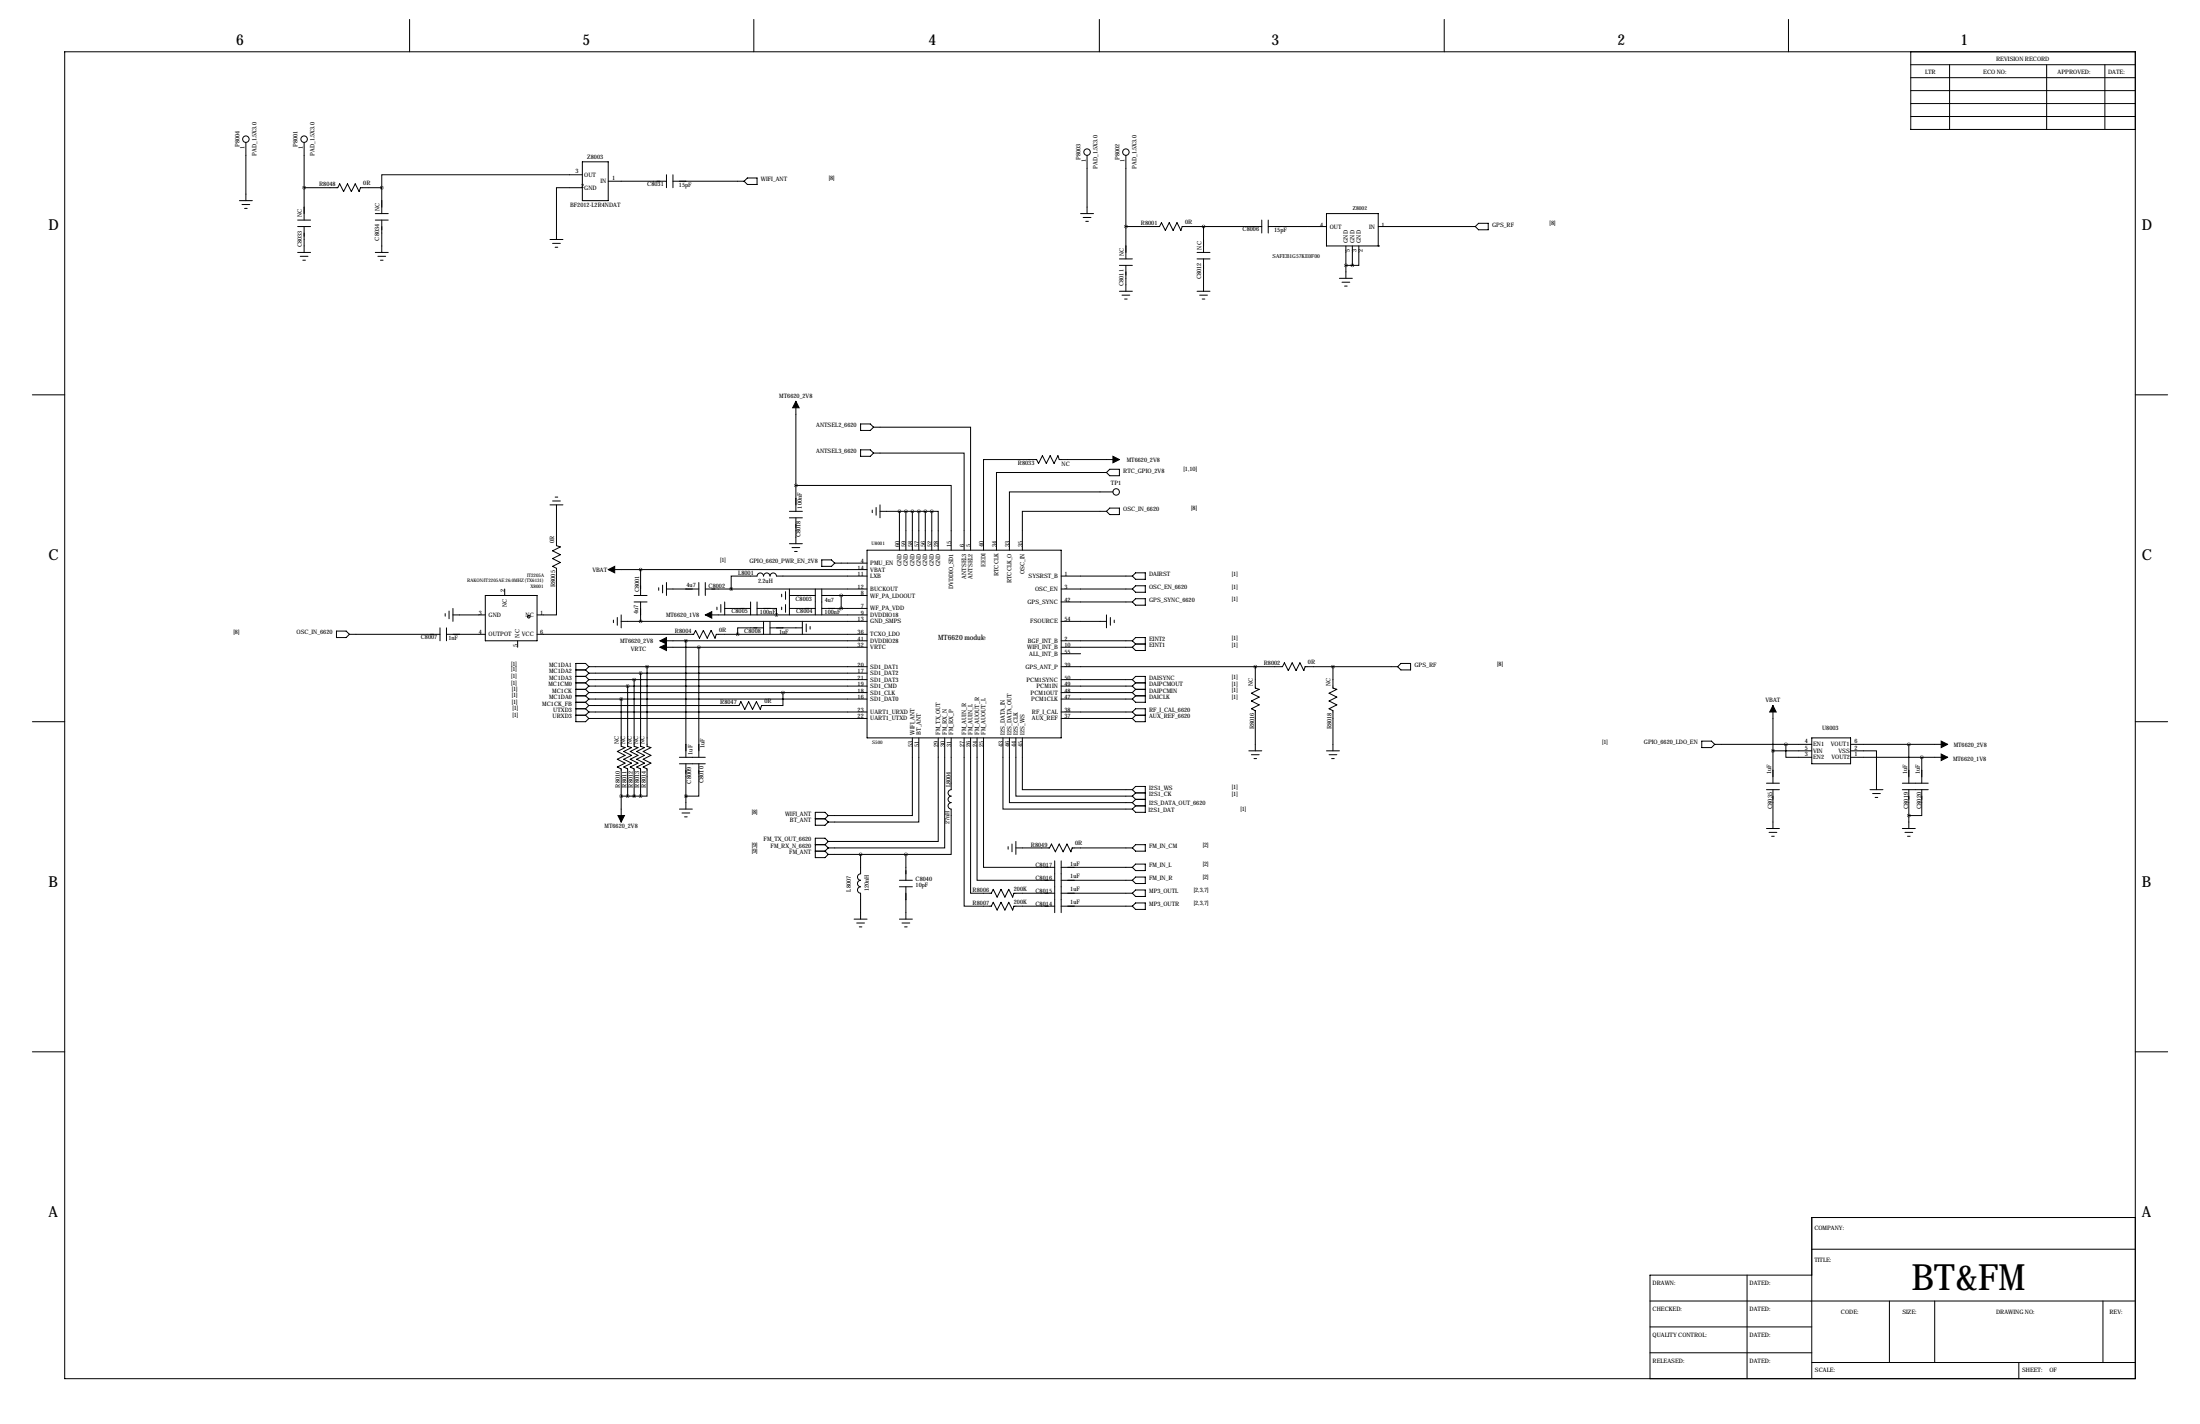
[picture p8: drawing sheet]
<svg xmlns="http://www.w3.org/2000/svg" width="864mm" height="559mm" viewBox="0 0 864 559" stroke-linecap="round" stroke-linejoin="round" font-family="sans-serif">
<g fill="none" stroke="#000" stroke-width=".39">
<path d="M160.8 7.6v12.7M295.9 7.6v12.7M431.5 7.6v12.7M566.9 7.6v12.7M702.1 7.6v12.7M25.4 20.3h812.8v520.7h-812.8zM750.1 20.3v30.5h88.1M750.1 35.6h88.1M750.1 30.5h88.1M750.1 25.4h88.1M765.3 25.4v25.4M803.4 25.4v25.4"/>
<path d="M826.3 25.4v25.4M96.5 55.9v22.8M119.4 55.9v30.5M750.1 45.7h88.1M750.1 40.6h88.1M94 78.7h5.1M119.4 73.7h13.2l.7-1.6 1.6 3.1 1.5-3.1 1.5 3.1 1.5-3.1 1.6 3.1 .5-1.5h8.4M149.9 73.7v10.1M228.6 73.7h-10.2v20.3M228.6 68.6h-78.7v5.1M228.6 63.5h10.2v15.2h-10.2zM238.8 71.1h22.8"/>
<path d="M261.6 68.6v5.1M264.2 71.1h27.9M264.2 68.6v5.1M292.1 71.1l1.3-1.2h3.8v2.5h-3.8zM426.7 61v22.8M442 61v40.6M95 80.3h3M96 81.8h1M116.8 86.4h5.1M116.8 88.9h5.1M116.8 99.1h5.1M119.4 88.9v10.2"/>
<path d="M147.3 86.4h5.1M147.3 83.8h5.1M147.3 99.1h5.1M149.9 86.4v12.7M215.9 94h5.1M216.9 95.5h3.1M217.9 97h1M424.2 83.8h5.1M425.2 85.3h3M426.2 86.9h1M442 88.9h13.2l.7-1.5 1.6 3 1.5-3 1.5 3 1.5-3 1.5 3 .6-1.5h31.2M469.9 99.1h5.1"/>
<path d="M472.4 88.9v10.2M495.3 86.4v5M497.8 88.9h22.9M497.8 86.4v5M520.7 83.8h20.3v12.7h-20.3zM528.3 96.5v12.7M530.9 96.5v7.6M533.4 96.5v7.6h-2.5M541 96.5h.1M541 88.9h38.1M580.4 87.6h3.8v2.6h-3.8l-1.3-1.3zM117.9 100.6h3"/>
<path d="M118.9 102.1h1M148.3 100.6h3.1M149.4 102.1h1M439.4 101.6h5.1M439.4 104.1h5.1M439.4 114.3h5.1M440.4 115.8h3.1M441.5 117.3h1M442 104.1v10.2M469.9 101.6h5.1M469.9 114.3h5.1M470.9 115.8h3.1"/>
<path d="M471.9 117.3h1M472.4 101.6v12.7M525.8 109.2h5.1M526.8 110.7h3M527.8 112.3h1M528.3 104.1h2.6M12.7 154.9h12.7M312.4 157.5v43.2M838.2 154.9h12.7M337.8 166.4h3.8l1.3 1.2-1.3 1.3h-3.8zM337.8 176.5h3.8l1.3 1.3-1.3 1.3h-3.8zM342.9 167.6h38.1v48.3"/>
<path d="M342.9 177.8h35.6v38.1M215.9 198.1h5.1M216.9 196.6h3.1M217.9 195.1h1M218.4 198.1v16l1.6 .5-3.1 1.6 3.1 1.5-3.1 1.5 3.1 1.5-3.1 1.5 1.5 .8v18.3h-7.6M312.4 190.5h61v25.4M343.9 199.1v3.1M345.4 198.1v5.1M434.3 185.4h-43.1v30.5M434.3 185.4l1.3-1.3h3.8v2.6h-3.8zM436.9 193h-40.7v22.9M439.4 180.3h-23.6l-.5-1.5-1.5 3.1-1.6-3.1-1.5 3.1-1.5-3.1-1.5 3.1-.8-1.6h-20.8v35.6"/>
<path d="M309.9 203.2h5.1M309.9 200.7h5.1M309.9 213.4h5.1M310.9 214.9h3M311.9 216.4h1M312.4 203.2v10.2M322.6 219.7h3.8l1.3 1.3-1.3 1.2h-3.8zM340.4 215.9h76.2v73.7h-76.2zM342.4 200.2v1M345.4 200.7h20.4M353.1 200.7v15.2M355.6 200.7v15.2"/>
<path d="M358.1 200.7v15.2M360.7 200.7v15.2M363.2 200.7v15.2M365.8 200.7h2.5v15.2M365.8 200.7v15.2M434.3 200.7h-33v15.2M434.3 200.7l1.3-1.3h3.8v2.5h-3.8zM176.3 239.8v3M177.8 238.8v5M190.5 233.7h20.3v17.8h-20.3zM198.1 231.1v2.6M238.8 223.5h101.6"/>
<path d="M248.9 233.7h5.1M248.9 236.2h5.1M251.5 223.5v10.2M251.5 236.2v7.6M258.6 230.6v1M260.1 229.6v3.1M261.6 231.1h12.7M261.6 228.6v5.1M274.3 228.6v5.1M276.9 231.1h63.5M276.9 228.6v5.1M281.4 238.3v1"/>
<path d="M283 237.2v3.1M284.5 238.8h10.1M284.5 236.2v5.1M294.6 236.2v5.1M297.2 226.1h-10.2v5M297.2 238.8h7.6v2.5M297.2 236.2v5.1M297.2 226a1.27 1.27 0 0 1 1.3-1.2 1.27 1.27 0 0 1 1.2 1.3M299.7 226a1.27 1.27 0 0 1 1.3-1.2 1.27 1.27 0 0 1 1.3 1.3M302.3 226a1.27 1.27 0 0 1 1.2-1.2 1.27 1.27 0 0 1 1.3 1.3h35.6M306.8 233.2v1M306.8 238.3v1"/>
<path d="M308.4 232.2v3M308.4 237.2v3.1M309.9 233.7h10.1M309.9 238.8h10.1M309.9 231.1v10.2M320 231.1v10.2M322.6 233.7h17.8M322.6 238.8h17.8M322.6 231.1v10.2M327.7 221h12.7M330.2 233.7v5.1M416.6 226.1h27.9"/>
<path d="M416.6 231.1h27.9M416.6 236.2h27.9M444.5 226.1l1.3-1.3h3.8v2.5h-3.8zM444.5 236.2l1.3-1.3h3.8v2.6h-3.8zM445.8 229.9h3.8v2.5h-3.8l-1.3-1.3zM132.1 247.6h3.8l1.3 1.3-1.3 1.3h-3.8zM137.2 248.9h35.5M172.7 246.4v5.1M174.8 240.8v1M175.3 248.9h15.2M175.3 246.4v5.1M177.8 241.3h12.7"/>
<path d="M203.2 251.5v2.5M210.8 248.9h61.5l.7-1.5 1.6 3 1.5-3 1.5 3 1.5-3 1.6 3 .5-1.5h59.2M240.8 243.3v1M242.3 242.3v3.1M243.8 243.8h96.6M243.8 241.3v5.1M259.1 251.5h81.3M259.1 254h81.3M269.2 251.5v45.7M274.3 254v43.2M276.9 241.3h63.5M299.7 246.4h-10.1v2.5"/>
<path d="M299.7 243.8v5.1M302.3 246.4h12.7M302.3 243.8v5.1M315 243.8v5.1M316.5 244.9v3M318 245.9v1M416.6 243.8h17.7M416.6 251.5h27.9M416.6 254h27.9M416.6 256.5h7.6M434.3 241.3v5.1M435.9 242.3v3.1"/>
<path d="M437.4 243.3v1M444.5 251.5l1.3-1.3h3.8v5.1h-3.8l-1.3-1.3M444.5 251.5l1.3 1.2M445.8 252.7h3.8M445.8 252.7l-1.3 1.3M226.1 262.9h3.8M226.1 265.4h3.8M226.1 268h3.8M226.1 270.5h3.8M226.1 275.6h3.8M226.1 273h3.8M226.1 278.1h3.8"/>
<path d="M229.9 262.9l1.2 1.3M229.9 265.4l1.2 1.3M229.9 268l1.2 1.2M229.9 273l1.2 1.3M229.9 270.5l1.2 1.3M229.9 275.6l1.2 1.3M229.9 278.1l1.2 1.3M231.1 261.6l-1.2-1.3h-3.8v22.9h3.8l1.2-1.3M231.1 261.6h109.3M231.1 264.2h109.3M231.1 266.7h109.3M231.1 269.2h109.3"/>
<path d="M231.1 271.8h109.3M231.1 274.3h109.3M231.1 279.4h109.3M231.1 261.6l-1.2 1.3M231.1 264.2l-1.2 1.2M231.1 266.7l-1.2 1.3M231.1 269.2l-1.2 1.3M231.1 274.3l-1.2 1.3M231.1 271.8l-1.2 1.2M231.1 276.9l-1.2 1.2M231.1 279.4l-1.2 1.3M243.8 274.3v18.6l1.6 .5-3.1 1.5 3.1 1.5-3.1 1.5 3.1 1.6-3.1 1.5 1.5 .8v20.8"/>
<path d="M246.4 269.2v23.7l1.5 .5-3 1.5 3 1.5-3 1.5 3 1.6-3 1.5 1.5 .8v10.6M248.9 266.7v26.2l1.5 .5-3 1.5 3 1.5-3 1.5 3 1.6-3 1.5 1.5 .8v10.6M251.5 264.2v28.7l1.5 .5-3.1 1.5 3.1 1.5-3.1 1.5 3.1 1.6-3.1 1.5 1.6 .8v10.6M254 261.6v31.3l1.5 .5-3 1.5 3 1.5-3 1.5 3 1.6-3 1.5 1.5 .8v10.6h-2.5M307.3 271.8v5.1h-8.3l-.6 1.5-1.5-3.1-1.5 3.1-1.5-3.1-1.5 3.1-1.6-3.1-.7 1.6h-59M416.6 261.6h86.8l.8-1.5 1.5 3 1.5-3 1.6 3 1.5-3 1.5 3 .5-1.5h36.3M416.6 266.7h27.9M416.6 269.2h27.9M416.6 271.8h27.9M416.6 274.3h27.9M416.6 279.4h27.9M444.5 279.4l1.3-1.3h3.8v5.1h-3.8l-1.3-1.3"/>
<path d="M444.5 266.7l1.3-1.3h3.8v10.2h-3.8l-1.3-1.3M444.5 279.4l1.3 1.3M444.5 271.8l1.3 1.2M444.5 269.2l1.3 1.3M444.5 266.7l1.3 1.3M445.8 268h3.8M445.8 270.5h3.8M445.8 273h3.8M445.8 273l-1.3 1.3M445.8 270.5l-1.3 1.3M445.8 268l-1.3 1.2M492.8 261.6v8.4l1.5 .5-3.1 1.5 3.1 1.6-3.1 1.5 3.1 1.5-3.1 1.5 1.6 .8v15.7"/>
<path d="M523.2 261.6v8.4l1.6 .5-3.1 1.5 3.1 1.6-3.1 1.5 3.1 1.5-3.1 1.5 1.5 .8v15.7M548.6 261.6l1.3-1.3h3.8v2.6h-3.8zM696 276.9v30.4M12.7 283.2h12.7M226.1 280.7h3.8M229.9 280.7l1.2 1.2M231.1 281.9h109.3M266.7 299.7h10.2M266.7 297.2h10.2M269.2 299.7v17.8M274.3 299.7v12.7h-5.1M358.1 289.6v30.4h-33"/>
<path d="M360.7 289.6v33h-35.6M368.3 289.6v40.6h-43.2M370.8 289.6v43.1h-45.7M373.4 289.6v20.3a1.27 1.27 0 0 0-1.2 1.3 1.27 1.27 0 0 0 1.2 1.2 1.27 1.27 0 0 0-1.2 1.3 1.27 1.27 0 0 0 1.2 1.3 1.27 1.27 0 0 0-1.2 1.2 1.27 1.27 0 0 0 1.2 1.3v17.8h-17.8M378.5 289.6v66h10.6l.8-1.5 1.5 3 1.5-3 1.6 3 1.5-3 1.5 3 .5-1.5h16M381 289.6v60.9h8.1l.8-1.5 1.5 3 1.5-3 1.6 3 1.5-3 1.5 3 .5-1.5h16M383.5 289.6v55.8h30.5M386.1 289.6v50.8h27.9M393.7 289.6v27.9h50.8M396.2 289.6v25.4h48.3M398.8 289.6v22.8h45.7M401.3 289.6v20.3h43.2"/>
<path d="M416.6 281.9h27.9M445.8 280.7h3.8M445.8 280.7l-1.3 1.2M490.2 294.6h5.1M491.2 296.2h3.1M492.3 297.7h1M520.7 294.6h5.1M521.7 296.2h3.1M522.7 297.7h1M668 290.8h3.8l1.3 1.3-1.3 1.3h-3.8zM673.1 292.1h38.1M696 294.6h15.2"/>
<path d="M701 292.1v5.1h10.2M711.2 289.6h15.2v10.1h-15.2zM726.4 294.6h10.2v15.3M726.4 297.2h38.1M726.4 292.1h38.1M749.3 292.1v15.2M754.4 297.2v10.1M838.2 283.2h12.7M243.8 312.4h7.7M266.7 317.5h5.1M267.7 319h3.1M444.5 309.9l1.3-1.3h3.8v10.2h-3.8l-1.3-1.3"/>
<path d="M444.5 315l1.3 1.2M444.5 312.4l1.3 1.3M444.5 309.9l1.3 1.2M445.8 316.2h3.8M445.8 316.2l-1.3 1.3M445.8 313.7h3.8M445.8 313.7l-1.3 1.3M445.8 311.1h3.8M445.8 311.1l-1.3 1.3M693.4 309.9h5.1M693.4 307.3h5.1M696 309.9v15.2"/>
<path d="M734.1 309.9h5M735.1 311.4h3M736.1 312.9h1M746.8 309.9h10.1M746.8 307.3h10.1M749.3 309.9v15.2M754.4 309.9v10.1h-5.1M268.7 320.5h1M320 321.3h3.8M320 331.5h3.8M320 334h3.8M323.8 321.3l1.3 1.3"/>
<path d="M323.8 331.5l1.3 1.2M323.8 334l1.3 1.3M325.1 320l-1.3-1.2h-3.8v5h3.8l1.3-1.2M325.1 330.2l-1.3-1.3h-3.8v7.6h3.8l1.3-1.2M325.1 320l-1.3 1.3M325.1 330.2l-1.3 1.3M325.1 332.7l-1.3 1.3M325.1 335.3h30.5M337.8 335.3v7.6a1.27 1.27 0 0 0-1.2 1.3 1.27 1.27 0 0 0 1.2 1.2 1.27 1.27 0 0 0-1.2 1.3 1.27 1.27 0 0 0 1.2 1.3 1.27 1.27 0 0 0-1.2 1.2 1.27 1.27 0 0 0 1.2 1.3v10.2M355.6 335.3v10.1M395.7 332.2v1M397.3 331.2v3.1"/>
<path d="M398.8 330.2v5.1M398.8 332.7h13.2l.7-1.5 1.6 3.1 1.5-3.1 1.5 3.1 1.5-3.1 1.6 3.1 .5-1.6h23.6M414 337.8v20.3M416.6 337.8v20.3M445.8 331.5h3.8v2.5h-3.8l-1.3-1.3zM693.4 325.1h5.1M694.4 326.6h3.1M695.5 328.2h1M746.8 325.1h5M747.8 326.6h3M748.8 328.2h1M353.1 345.4h5"/>
<path d="M353.1 348h5M355.6 348v12.7M416.6 340.4h27.9M416.6 345.4h27.9M416.6 350.5h27.9M416.6 355.6h27.9M444.5 340.4l1.3-1.3h3.8v2.5h-3.8zM444.5 350.5l1.3-1.3h3.8v2.6h-3.8zM445.8 354.3h3.8v2.6h-3.8l-1.3-1.3zM445.8 344.2h3.8v2.5h-3.8l-1.3-1.3zM335.3 360.7h5.1M336.3 362.2h3"/>
<path d="M337.3 363.7h1M353.1 360.7h5M354.1 362.2h3M355.1 363.7h1M12.7 412.8h12.7M838.2 412.8h12.7M838.2 477.8h-127v63.2M711.2 490.2h127M647.7 510.5h190.5M685.8 500.4v40.6M711.2 500.4h-63.5v40.6M741.7 510.5v24.2"/>
<path d="M759.5 510.5v24.2M825.5 510.5v24.2M647.7 530.9h63.5M647.7 520.7h63.5M711.2 534.7h127M792.5 534.7v6.3"/>
<circle cx="96.5" cy="54.6" r="1.27"/>
<circle cx="119.4" cy="54.6" r="1.27"/>
<circle cx="426.7" cy="59.7" r="1.27"/>
<circle cx="442" cy="59.7" r="1.27"/>
<circle cx="438.1" cy="193" r="1.27"/>
<circle cx="207.6" cy="242" r=".51"/>
</g>
<path d="M312.4 157.5l1.3 2.5h-2.6zM436.9 179.1l2.5 1.2-2.5 1.3zM238.8 223.5l2.5-1.3v2.6zM259.1 251.5l2.5-1.3v2.5zM259.1 254l2.5-1.3v2.6zM276.9 241.3l2.5-1.3v2.6zM696 276.9l1.2 2.5h-2.5zM762 290.8l2.5 1.3-2.5 1.3zM762 295.9l2.5 1.3-2.5 1.2zM242.6 320h2.5l-1.3 2.6z" fill="#000" stroke="#000" stroke-width=".39"/>
<path d="M251.4 223.5a.05 .05 0 0 0 .1 0 .05 .05 0 0 0-.1 0zM251.4 243.8a.05 .05 0 0 0 .1 0 .05 .05 0 0 0-.1 0zM287 231.1a.05 .05 0 0 0 .1 0 .05 .05 0 0 0-.1 0zM289.5 248.9a.05 .05 0 0 0 .1 0 .05 .05 0 0 0-.1 0zM307.3 271.8a.05 .05 0 0 0 .1 0 .05 .05 0 0 0-.1 0zM243.8 274.3a.05 .05 0 0 0 .1 0 .05 .05 0 0 0-.1 0zM246.3 269.2a.05 .05 0 0 0 .1 0 .05 .05 0 0 0-.1 0zM248.9 266.7a.05 .05 0 0 0 .1 0 .05 .05 0 0 0-.1 0zM251.4 264.2a.05 .05 0 0 0 .1 0 .05 .05 0 0 0-.1 0zM243.8 312.4a.05 .05 0 0 0 .1 0 .05 .05 0 0 0-.1 0zM251.4 312.4a.05 .05 0 0 0 .1 0 .05 .05 0 0 0-.1 0zM248.9 312.4a.05 .05 0 0 0 .1 0 .05 .05 0 0 0-.1 0zM246.3 312.4a.05 .05 0 0 0 .1 0 .05 .05 0 0 0-.1 0zM269.2 251.5a.05 .05 0 0 0 .1 0 .05 .05 0 0 0-.1 0zM274.3 254a.05 .05 0 0 0 .1 0 .05 .05 0 0 0-.1 0zM269.2 312.4a.05 .05 0 0 0 .1 0 .05 .05 0 0 0-.1 0zM337.8 335.3a.05 .05 0 0 0 .1 0 .05 .05 0 0 0-.1 0zM523.2 261.6a.05 .05 0 0 0 .1 0 .05 .05 0 0 0-.1 0zM492.7 261.6a.05 .05 0 0 0 .1 0 .05 .05 0 0 0-.1 0zM312.4 190.5a.05 .05 0 0 0 .1 0 .05 .05 0 0 0-.1 0zM701 292.1a.05 .05 0 0 0 .1 0 .05 .05 0 0 0-.1 0zM695.9 294.6a.05 .05 0 0 0 .1 0 .05 .05 0 0 0-.1 0zM754.3 297.2a.05 .05 0 0 0 .1 0 .05 .05 0 0 0-.1 0zM528.3 104.1a.05 .05 0 0 0 .1 0 .05 .05 0 0 0-.1 0zM530.8 104.1a.05 .05 0 0 0 .1 0 .05 .05 0 0 0-.1 0zM472.4 88.9a.05 .05 0 0 0 .1 0 .05 .05 0 0 0-.1 0zM149.8 73.7a.05 .05 0 0 0 .1 0 .05 .05 0 0 0-.1 0zM441.9 88.9a.05 .05 0 0 0 .1 0 .05 .05 0 0 0-.1 0zM119.3 73.7a.05 .05 0 0 0 .1 0 .05 .05 0 0 0-.1 0zM365.7 200.7a.05 .05 0 0 0 .1 0 .05 .05 0 0 0-.1 0zM363.2 200.7a.05 .05 0 0 0 .1 0 .05 .05 0 0 0-.1 0zM360.6 200.7a.05 .05 0 0 0 .1 0 .05 .05 0 0 0-.1 0zM358.1 200.7a.05 .05 0 0 0 .1 0 .05 .05 0 0 0-.1 0zM353 200.7a.05 .05 0 0 0 .1 0 .05 .05 0 0 0-.1 0z" fill="#000" stroke="#000" stroke-width="1.3"/>
<text font-size="14.2" x="750.3" y="506.2">BT&amp;FM</text>
<g font-size="5.9">
<text x="92.7" y="17.8">6</text>
<text x="228.6" y="17.8">5</text>
<text x="364.5" y="17.8">4</text>
<text x="499.1" y="17.8">3</text>
<text x="635" y="17.8">2</text>
<text x="769.6" y="17.8">1</text>
<text x="19" y="90.2">D</text>
<text x="840.7" y="90.2">D</text>
<text x="19" y="219.7">C</text>
<text x="840.7" y="219.7">C</text>
<text x="19" y="348">B</text>
<text x="840.7" y="348">B</text>
<text x="19" y="477.5">A</text>
<text x="840.7" y="477.5">A</text>
</g>
<text font-size="2.8" x="368.3" y="251.2">MT6620 module</text>
<g font-size="2.4">
<text x="755.6" y="29.2">LTR</text>
<text x="778.5" y="29.2">ECO NO:</text>
<text x="783.6" y="24.1">REVISION RECORD</text>
<text x="807.7" y="29.2">APPROVED:</text>
<text x="827.5" y="29.2">DATE:</text>
<text x="94" y="57.8" transform="rotate(-90 94 57.8)">P8004</text>
<text x="96" y="58.6" transform="rotate(-90 96 58.6)">1</text>
<text x="116.8" y="57.8" transform="rotate(-90 116.8 57.8)">P8001</text>
<text x="118.9" y="58.6" transform="rotate(-90 118.9 58.6)">1</text>
<text x="100.6" y="61.2" transform="rotate(-90 100.6 61.2)">PAD_1.5X3.0</text>
<text x="123.5" y="61.2" transform="rotate(-90 123.5 61.2)">PAD_1.5X3.0</text>
<text x="230.6" y="62.5">Z8003</text>
<text x="424.2" y="62.9" transform="rotate(-90 424.2 62.9)">P8003</text>
<text x="426.2" y="63.7" transform="rotate(-90 426.2 63.7)">1</text>
<text x="439.4" y="62.9" transform="rotate(-90 439.4 62.9)">P8002</text>
<text x="441.5" y="63.7" transform="rotate(-90 441.5 63.7)">1</text>
<text x="225.9" y="68.1">3</text>
<text x="229.4" y="69.4">OUT</text>
<text x="235.7" y="71.9">IN</text>
<text x="240.3" y="70.6">1</text>
<text x="298.7" y="71.1">WIFI_ANT</text>
<text x="325.4" y="70.7">[8]</text>
<text x="430.8" y="66.3" transform="rotate(-90 430.8 66.3)">PAD_1.5X3.0</text>
<text x="446.1" y="66.3" transform="rotate(-90 446.1 66.3)">PAD_1.5X3.0</text>
<text x="125.3" y="73.2">R8048</text>
<text x="142.6" y="72.7">0R</text>
<text x="228.1" y="73.9">2GND</text>
<text x="254.1" y="73">C8031</text>
<text x="266.5" y="73.4">15pF</text>
<text x="149" y="82.7" transform="rotate(-90 149 82.7)">NC</text>
<text x="223.8" y="81.3">BF2012-L2R4NDAT</text>
<text x="118.5" y="85.2" transform="rotate(-90 118.5 85.2)">NC</text>
<text x="447.8" y="88.4">R8001</text>
<text x="465.2" y="87.9">0R</text>
<text x="518.2" y="88.9">4</text>
<text x="522" y="89.7">OUT</text>
<text x="537.4" y="89.7">IN</text>
<text x="542.3" y="88.9">1</text>
<text x="585.7" y="88.9">GPS_RF</text>
<text x="608.3" y="88.2">[8]</text>
<text x="148.9" y="94.4" transform="rotate(-90 148.9 94.4)">C8034</text>
<text x="487.8" y="90.7">C8006</text>
<text x="500.2" y="91.2">15pF</text>
<text x="529.1" y="95.2" transform="rotate(-90 529.1 95.2)">GND</text>
<text x="531.7" y="95.2" transform="rotate(-90 531.7 95.2)">GND</text>
<text x="534.2" y="95.2" transform="rotate(-90 534.2 95.2)">GND</text>
<text x="118.4" y="96.9" transform="rotate(-90 118.4 96.9)">C8033</text>
<text x="441.1" y="100.5" transform="rotate(-90 441.1 100.5)">NC</text>
<text x="471.6" y="97.9" transform="rotate(-90 471.6 97.9)">NC</text>
<text x="529.9" y="99" transform="rotate(-90 529.9 99)">5</text>
<text x="532.4" y="99" transform="rotate(-90 532.4 99)">3</text>
<text x="535" y="99" transform="rotate(-90 535 99)">2</text>
<text x="441" y="112.2" transform="rotate(-90 441 112.2)">C8011</text>
<text x="471.5" y="109.6" transform="rotate(-90 471.5 109.6)">C8012</text>
<text x="305.9" y="156.2">MT6620_2V8</text>
<text x="320.4" y="167.6">ANTSEL2_6620</text>
<text x="320.4" y="177.8">ANTSEL3_6620</text>
<text x="399.6" y="182.4">R8033</text>
<text x="416.7" y="182.9">NC</text>
<text x="440.9" y="185.4">RTC_GPIO_2V8</text>
<text x="442.3" y="181.1">MT6620_2V8</text>
<text x="464.6" y="185">[1,10]</text>
<text x="436.1" y="190.5">TP1</text>
<text x="314.7" y="199.5" transform="rotate(-90 314.7 199.5)">100nF</text>
<text x="440.9" y="200.7">OSC_IN_6620</text>
<text x="467.6" y="200.2">[8]</text>
<text x="217.5" y="213" transform="rotate(-90 217.5 213)">0R</text>
<text x="314.3" y="210.7" transform="rotate(-90 314.3 210.7)">C8018</text>
<text x="353.1" y="214.6" transform="rotate(-90 353.1 214.6)">60</text>
<text x="355.6" y="214.6" transform="rotate(-90 355.6 214.6)">59</text>
<text x="358.1" y="214.6" transform="rotate(-90 358.1 214.6)">58</text>
<text x="360.7" y="214.6" transform="rotate(-90 360.7 214.6)">57</text>
<text x="363.2" y="214.6" transform="rotate(-90 363.2 214.6)">56</text>
<text x="365.8" y="214.6" transform="rotate(-90 365.8 214.6)">52</text>
<text x="368.3" y="214.6" transform="rotate(-90 368.3 214.6)">28</text>
<text x="373.4" y="214.6" transform="rotate(-90 373.4 214.6)">15</text>
<text x="378.5" y="214.6" transform="rotate(-90 378.5 214.6)">6</text>
<text x="381" y="214.6" transform="rotate(-90 381 214.6)">5</text>
<text x="386.1" y="214.6" transform="rotate(-90 386.1 214.6)">40</text>
<text x="391.2" y="214.6" transform="rotate(-90 391.2 214.6)">34</text>
<text x="396.2" y="214.6" transform="rotate(-90 396.2 214.6)">33</text>
<text x="401.3" y="214.6" transform="rotate(-90 401.3 214.6)">35</text>
<text x="282.7" y="220.5">[1]</text>
<text x="294.2" y="221">GPIO_6620_PWR_EN_2V8</text>
<text x="337.9" y="221">4</text>
<text x="341.6" y="221.8">PMU_EN</text>
<text x="232.5" y="224.3">VBAT</text>
<text x="289.8" y="225.6">L8001</text>
<text x="336.6" y="223.5">14</text>
<text x="336.6" y="226.1">11</text>
<text x="341.6" y="224.3">VBAT</text>
<text x="341.6" y="226.9">LXB</text>
<text x="353.9" y="222.1" transform="rotate(-90 353.9 222.1)">GND</text>
<text x="356.4" y="222.1" transform="rotate(-90 356.4 222.1)">GND</text>
<text x="358.9" y="222.1" transform="rotate(-90 358.9 222.1)">GND</text>
<text x="361.5" y="222.1" transform="rotate(-90 361.5 222.1)">GND</text>
<text x="364" y="222.1" transform="rotate(-90 364 222.1)">GND</text>
<text x="366.6" y="222.1" transform="rotate(-90 366.6 222.1)">GND</text>
<text x="369.1" y="222.1" transform="rotate(-90 369.1 222.1)">GND</text>
<text x="379.3" y="227.1" transform="rotate(-90 379.3 227.1)">ANTSEL3</text>
<text x="381.8" y="227.1" transform="rotate(-90 381.8 227.1)">ANTSEL2</text>
<text x="386.9" y="222.5" transform="rotate(-90 386.9 222.5)">EEDI</text>
<text x="392" y="226.1" transform="rotate(-90 392 226.1)">RTCCLK</text>
<text x="402.1" y="225.3" transform="rotate(-90 402.1 225.3)">OSC_IN</text>
<text x="403.7" y="226.9">SYSRST_B</text>
<text x="417.8" y="226.1">1</text>
<text x="451.1" y="226.1">DAIRST</text>
<text x="483.6" y="225.9">[1]</text>
<text x="198.1" y="232.4" transform="rotate(-90 198.1 232.4)">2</text>
<text x="217.9" y="230.3" transform="rotate(-90 217.9 230.3)">R8005</text>
<text x="251" y="232.4" transform="rotate(-90 251 232.4)">C8001</text>
<text x="269.5" y="230.2">4u7</text>
<text x="278.1" y="230.6">C8002</text>
<text x="297.6" y="228.7">2.2uH</text>
<text x="336.6" y="231.1">12</text>
<text x="337.9" y="233.7">8</text>
<text x="341.6" y="231.9">BUCKOUT</text>
<text x="374.2" y="231.3" transform="rotate(-90 374.2 231.3)">DVDDIO_SD1</text>
<text x="397" y="228.9" transform="rotate(-90 397 228.9)">RTCCLK_O</text>
<text x="406.3" y="231.9">OSC_EN</text>
<text x="417.8" y="231.1">3</text>
<text x="451.1" y="231.1">OSC_EN_6620</text>
<text x="483.6" y="230.9">[1]</text>
<text x="198.9" y="238.2" transform="rotate(-90 198.9 238.2)">NC</text>
<text x="312.2" y="235.8">C8003</text>
<text x="323.7" y="236.2">4u7</text>
<text x="337.9" y="238.8">7</text>
<text x="341.6" y="234.5">WF_PA_LDOOUT</text>
<text x="341.6" y="239.6">WF_PA_VDD</text>
<text x="403.3" y="237">GPS_SYNC</text>
<text x="417.8" y="236.2">42</text>
<text x="451.1" y="236.2">GPS_SYNC_6620</text>
<text x="483.6" y="236">[1]</text>
<text x="188" y="241.3">3</text>
<text x="191.8" y="242.1">GND</text>
<text x="206.3" y="242.1">NC</text>
<text x="212.1" y="241.3">1</text>
<text x="250.5" y="241" transform="rotate(-90 250.5 241)">4u7</text>
<text x="261.4" y="242.1">MT6620_1V8</text>
<text x="287.1" y="240.6">C8005</text>
<text x="298.3" y="241">100nF</text>
<text x="312.5" y="240.6">C8004</text>
<text x="323.7" y="241">100nF</text>
<text x="336.6" y="243.8">13</text>
<text x="337.9" y="241.3">9</text>
<text x="341.6" y="242.1">DVDDIO18</text>
<text x="341.6" y="244.6">GND_SMPS</text>
<text x="404.4" y="244.6">FSOURCE</text>
<text x="417.8" y="243.8">54</text>
<text x="91.7" y="248.7">[8]</text>
<text x="116.4" y="248.9">OSC_IN_6620</text>
<text x="165.2" y="250.8">C8007</text>
<text x="176" y="251.2">1nF</text>
<text x="188" y="248.9">4</text>
<text x="191.8" y="249.7">OUTPOT</text>
<text x="204" y="250.2" transform="rotate(-90 204 250.2)">NC</text>
<text x="204.8" y="249.7">VCC</text>
<text x="212.1" y="248.9">6</text>
<text x="265" y="248.4">R8004</text>
<text x="282.3" y="248">0R</text>
<text x="292.2" y="248.2">C8008</text>
<text x="305.8" y="248.7">1uF</text>
<text x="336.6" y="248.9">36</text>
<text x="336.6" y="251.5">41</text>
<text x="341.6" y="249.7">TCXO_LDO</text>
<text x="417.8" y="251.5">2</text>
<text x="451.1" y="251.5">EINT2</text>
<text x="483.6" y="251.3">[1]</text>
<text x="203.2" y="254" transform="rotate(-90 203.2 254)">5</text>
<text x="243.4" y="252.5">MT6620_2V8</text>
<text x="247.6" y="255.3">VRTC</text>
<text x="336.6" y="254">32</text>
<text x="341.6" y="252.3">DVDDIO28</text>
<text x="341.6" y="254.8">VRTC</text>
<text x="403.2" y="254.8">WIFI_INT_B</text>
<text x="403.5" y="252.3">BGF_INT_B</text>
<text x="404" y="257.3">ALL_INT_B</text>
<text x="417.8" y="256.5">55</text>
<text x="417.8" y="254">10</text>
<text x="451.1" y="254">EINT1</text>
<text x="483.6" y="253.8">[1]</text>
<text x="200.6" y="261.2">[1]</text>
<text x="200.6" y="263.5">[1]</text>
<text x="215.6" y="261.6">MC1DA1</text>
<text x="336.6" y="261.6">20</text>
<text x="341.6" y="262.4">SD1_DAT1</text>
<text x="402.5" y="262.4">GPS_ANT_P</text>
<text x="417.8" y="261.6">39</text>
<text x="496.1" y="261.1">R8002</text>
<text x="513.4" y="260.7">0R</text>
<text x="555.2" y="261.6">GPS_RF</text>
<text x="587.7" y="261.4">[8]</text>
<text x="200.6" y="266">[1]</text>
<text x="200.6" y="268.8">[1]</text>
<text x="215.3" y="269.2">MC1CM0</text>
<text x="215.6" y="264.2">MC1DA2</text>
<text x="215.6" y="266.7">MC1DA3</text>
<text x="336.6" y="264.2">17</text>
<text x="336.6" y="266.7">21</text>
<text x="336.6" y="269.2">19</text>
<text x="341.6" y="265">SD1_DAT2</text>
<text x="341.6" y="267.5">SD1_DAT3</text>
<text x="402.9" y="267.5">PCM1SYNC</text>
<text x="417.8" y="269.2">49</text>
<text x="417.8" y="266.7">50</text>
<text x="451.1" y="269.2">DAIPCMOUT</text>
<text x="451.1" y="266.7">DAISYNC</text>
<text x="483.6" y="269">[1]</text>
<text x="483.6" y="266.5">[1]</text>
<text x="491.8" y="269.1" transform="rotate(-90 491.8 269.1)">NC</text>
<text x="522.3" y="269.1" transform="rotate(-90 522.3 269.1)">NC</text>
<text x="200.9" y="273.6">[1]</text>
<text x="200.9" y="271.1">[1]</text>
<text x="215.6" y="274.3">MC1DA0</text>
<text x="216.8" y="271.8">MC1CK</text>
<text x="300.1" y="275.9">0R</text>
<text x="336.6" y="271.8">18</text>
<text x="336.6" y="274.3">16</text>
<text x="341.6" y="270">SD1_CMD</text>
<text x="341.6" y="272.6">SD1_CLK</text>
<text x="341.6" y="275.1">SD1_DAT0</text>
<text x="404.6" y="272.6">PCM1OUT</text>
<text x="404.8" y="275.1">PCM1CLK</text>
<text x="406.9" y="270">PCM1IN</text>
<text x="417.8" y="274.3">47</text>
<text x="417.8" y="271.8">48</text>
<text x="451.1" y="274.3">DAICLK</text>
<text x="451.1" y="271.8">DAIPCMIN</text>
<text x="483.6" y="274.1">[1]</text>
<text x="483.6" y="271.6">[1]</text>
<text x="693" y="275.6">VBAT</text>
<text x="200.9" y="276.2">[1]</text>
<text x="201.1" y="281.5">[1]</text>
<text x="201.1" y="278.7">[1]</text>
<text x="212.9" y="276.9">MC1CK_FB</text>
<text x="216.9" y="281.9">URXD3</text>
<text x="217.2" y="279.4">UTXD3</text>
<text x="282.7" y="276.4">R8047</text>
<text x="336.6" y="279.4">23</text>
<text x="336.6" y="281.9">22</text>
<text x="341.6" y="280.2">UART1_URXD</text>
<text x="405.1" y="280.2">RF_I_CAL</text>
<text x="417.8" y="279.4">38</text>
<text x="417.8" y="281.9">37</text>
<text x="451.1" y="281.9">AUX_REF_6620</text>
<text x="451.1" y="279.4">RF_I_CAL_6620</text>
<text x="341.6" y="282.7">UART1_UTXD</text>
<text x="405.1" y="282.7">AUX_REF</text>
<text x="492.3" y="286.2" transform="rotate(-90 492.3 286.2)">R8016</text>
<text x="522.7" y="286.2" transform="rotate(-90 522.7 286.2)">R8018</text>
<text x="715.3" y="286.5">U8003</text>
<text x="242.9" y="292" transform="rotate(-90 242.9 292)">NC</text>
<text x="245.4" y="292" transform="rotate(-90 245.4 292)">NC</text>
<text x="248" y="292" transform="rotate(-90 248 292)">NC</text>
<text x="250.5" y="292" transform="rotate(-90 250.5 292)">NC</text>
<text x="253" y="292" transform="rotate(-90 253 292)">NC</text>
<text x="276.6" y="293.6" transform="rotate(-90 276.6 293.6)">1uF</text>
<text x="358.1" y="293.3" transform="rotate(-90 358.1 293.3)">53</text>
<text x="358.9" y="288.3" transform="rotate(-90 358.9 288.3)">WIFI_ANT</text>
<text x="360.7" y="293.3" transform="rotate(-90 360.7 293.3)">51</text>
<text x="361.5" y="288.3" transform="rotate(-90 361.5 288.3)">BT_ANT</text>
<text x="368.3" y="293.3" transform="rotate(-90 368.3 293.3)">29</text>
<text x="369.1" y="288.3" transform="rotate(-90 369.1 288.3)">FM_TX_OUT</text>
<text x="370.8" y="293.3" transform="rotate(-90 370.8 293.3)">30</text>
<text x="371.6" y="288.3" transform="rotate(-90 371.6 288.3)">FM_RX_N</text>
<text x="373.4" y="293.3" transform="rotate(-90 373.4 293.3)">31</text>
<text x="374.2" y="288.3" transform="rotate(-90 374.2 288.3)">FM_RX_P</text>
<text x="378.5" y="293.3" transform="rotate(-90 378.5 293.3)">27</text>
<text x="379.3" y="288.3" transform="rotate(-90 379.3 288.3)">FM_AUIN_R</text>
<text x="381" y="293.3" transform="rotate(-90 381 293.3)">26</text>
<text x="381.8" y="288.3" transform="rotate(-90 381.8 288.3)">FM_AUIN_L</text>
<text x="383.5" y="293.3" transform="rotate(-90 383.5 293.3)">24</text>
<text x="384.3" y="288.3" transform="rotate(-90 384.3 288.3)">FM_AUOUT_R</text>
<text x="386.1" y="293.3" transform="rotate(-90 386.1 293.3)">25</text>
<text x="386.9" y="288.3" transform="rotate(-90 386.9 288.3)">FM_AUOUT_L</text>
<text x="393.7" y="293.3" transform="rotate(-90 393.7 293.3)">43</text>
<text x="394.5" y="288.3" transform="rotate(-90 394.5 288.3)">I2S_DATA_IN</text>
<text x="396.2" y="293.3" transform="rotate(-90 396.2 293.3)">46</text>
<text x="397" y="288.3" transform="rotate(-90 397 288.3)">I2S_DATA_OUT</text>
<text x="398.8" y="293.3" transform="rotate(-90 398.8 293.3)">44</text>
<text x="399.6" y="288.3" transform="rotate(-90 399.6 288.3)">I2S_CLK</text>
<text x="401.3" y="293.3" transform="rotate(-90 401.3 293.3)">45</text>
<text x="402.1" y="288.3" transform="rotate(-90 402.1 288.3)">I2S_WS</text>
<text x="628.9" y="291.9">[1]</text>
<text x="645.3" y="292.1">GPIO_6620_LDO_EN</text>
<text x="708.5" y="291.6">4</text>
<text x="711.7" y="292.9">EN1</text>
<text x="718.7" y="292.9">VOUT1</text>
<text x="728" y="291.6">6</text>
<text x="766.9" y="293.1">MT6620_2V8</text>
<text x="271.8" y="296.2" transform="rotate(-90 271.8 296.2)">1uF</text>
<text x="708.5" y="294.1">5</text>
<text x="708.5" y="296.7">3</text>
<text x="711.7" y="295.4">VIN</text>
<text x="711.7" y="298">EN2</text>
<text x="718.9" y="298">VOUT2</text>
<text x="721.7" y="295.4">VSS</text>
<text x="728" y="294.1">2</text>
<text x="728" y="296.7">1</text>
<text x="766.7" y="298.5">MT6620_1V8</text>
<text x="695.3" y="303.8" transform="rotate(-90 695.3 303.8)">1uF</text>
<text x="748.6" y="303.8" transform="rotate(-90 748.6 303.8)">1uF</text>
<text x="753.7" y="303.8" transform="rotate(-90 753.7 303.8)">1uF</text>
<text x="243.3" y="309.1" transform="rotate(-90 243.3 309.1)">R8010</text>
<text x="245.9" y="309.1" transform="rotate(-90 245.9 309.1)">R8011</text>
<text x="248.4" y="309.1" transform="rotate(-90 248.4 309.1)">R8012</text>
<text x="251" y="309.1" transform="rotate(-90 251 309.1)">R8013</text>
<text x="253.5" y="309.1" transform="rotate(-90 253.5 309.1)">R8014</text>
<text x="271.3" y="307.5" transform="rotate(-90 271.3 307.5)">C8009</text>
<text x="276.2" y="307.3" transform="rotate(-90 276.2 307.3)">C8010</text>
<text x="373.1" y="308.9" transform="rotate(-90 373.1 308.9)">L8004</text>
<text x="451.1" y="309.9">I2S1_WS</text>
<text x="483.6" y="309.7">[1]</text>
<text x="451.1" y="315.7">I2S_DATA_OUT_6620</text>
<text x="451.1" y="312.4">I2S1_CK</text>
<text x="483.6" y="312.2">[1]</text>
<text x="695.7" y="317.4" transform="rotate(-90 695.7 317.4)">C8035</text>
<text x="749" y="317.4" transform="rotate(-90 749 317.4)">C8019</text>
<text x="754.1" y="317.4" transform="rotate(-90 754.1 317.4)">C8020</text>
<text x="295.1" y="319.6">[8]</text>
<text x="308.2" y="320">WIFI_ANT</text>
<text x="310.1" y="322.6">BT_ANT</text>
<text x="372.7" y="323.5" transform="rotate(-90 372.7 323.5)">27nH</text>
<text x="450.8" y="318.5">I2S1_DAT</text>
<text x="486.9" y="318.3">[1]</text>
<text x="237.3" y="324.9">MT6620_2V8</text>
<text x="295.1" y="332.3">[9]</text>
<text x="295.1" y="334.8">[9]</text>
<text x="299.8" y="330.2">FM_TX_OUT_6620</text>
<text x="302.5" y="332.7">FM_RX_N_6620</text>
<text x="309.8" y="335.3">FM_ANT</text>
<text x="404.7" y="332.2">R8049</text>
<text x="422" y="331.8">0R</text>
<text x="451.1" y="332.7">FM_IN_CM</text>
<text x="472.2" y="332.3">[2]</text>
<text x="406.5" y="340.1">C8017</text>
<text x="420.1" y="339.7">1uF</text>
<text x="451.1" y="340.4">FM_IN_L</text>
<text x="472.2" y="339.9">[2]</text>
<text x="359.4" y="345.7">C8040</text>
<text x="406.5" y="345.2">C8016</text>
<text x="420.1" y="344.7">1uF</text>
<text x="451.1" y="345.4">FM_IN_R</text>
<text x="472.2" y="345">[2]</text>
<text x="334" y="349.9" transform="rotate(-90 334 349.9)">L8007</text>
<text x="341" y="349.8" transform="rotate(-90 341 349.8)">120nH</text>
<text x="359.4" y="348">10pF</text>
<text x="381.8" y="350">R8006</text>
<text x="398" y="349.6">200K</text>
<text x="406.5" y="350.3">C8015</text>
<text x="420.1" y="349.8">1uF</text>
<text x="451.1" y="350.5">MP3_OUTL</text>
<text x="468.6" y="350.1">[2,3,7]</text>
<text x="381.8" y="355.1">R8007</text>
<text x="398" y="354.6">200K</text>
<text x="406.5" y="355.3">C8014</text>
<text x="420.1" y="354.9">1uF</text>
<text x="451.1" y="355.6">MP3_OUTR</text>
<text x="468.6" y="355.1">[2,3,7]</text>
<text x="712.2" y="482.6">COMPANY:</text>
<text x="712.2" y="495.3">TITLE:</text>
<text x="648.7" y="504.2">DRAWN:</text>
<text x="686.8" y="504.2">DATED:</text>
<text x="648.7" y="514.3">CHECKED:</text>
<text x="686.8" y="514.3">DATED:</text>
<text x="722.6" y="515.6">CODE:</text>
<text x="746.8" y="515.6">SIZE:</text>
<text x="783.6" y="515.6">DRAWING NO:</text>
<text x="828" y="515.6">REV:</text>
<text x="648.7" y="524.5">QUALITY CONTROL:</text>
<text x="686.8" y="524.5">DATED:</text>
<text x="648.7" y="534.7">RELEASED:</text>
<text x="686.8" y="534.7">DATED:</text>
<text x="712.5" y="538.5">SCALE:</text>
<text x="793.7" y="538.5">SHEET:</text>
<text x="804.5" y="538.5">OF</text>
</g>
<g font-size="2.1">
<text x="531.1" y="82.6">Z8002</text>
<text x="499.6" y="101.3">SAFEB1G57KE0F00</text>
</g>
<g font-size="1.9">
<text x="342.1" y="213.9">U8001</text>
<text x="206.9" y="226.6">IT2205A</text>
<text x="183.4" y="228.3">RAKON/IT2205AE 26.0MHZ (TX6131)</text>
<text x="208.3" y="230.9">X8001</text>
<text x="342.4" y="292.1">S500</text>
</g>
</svg>
